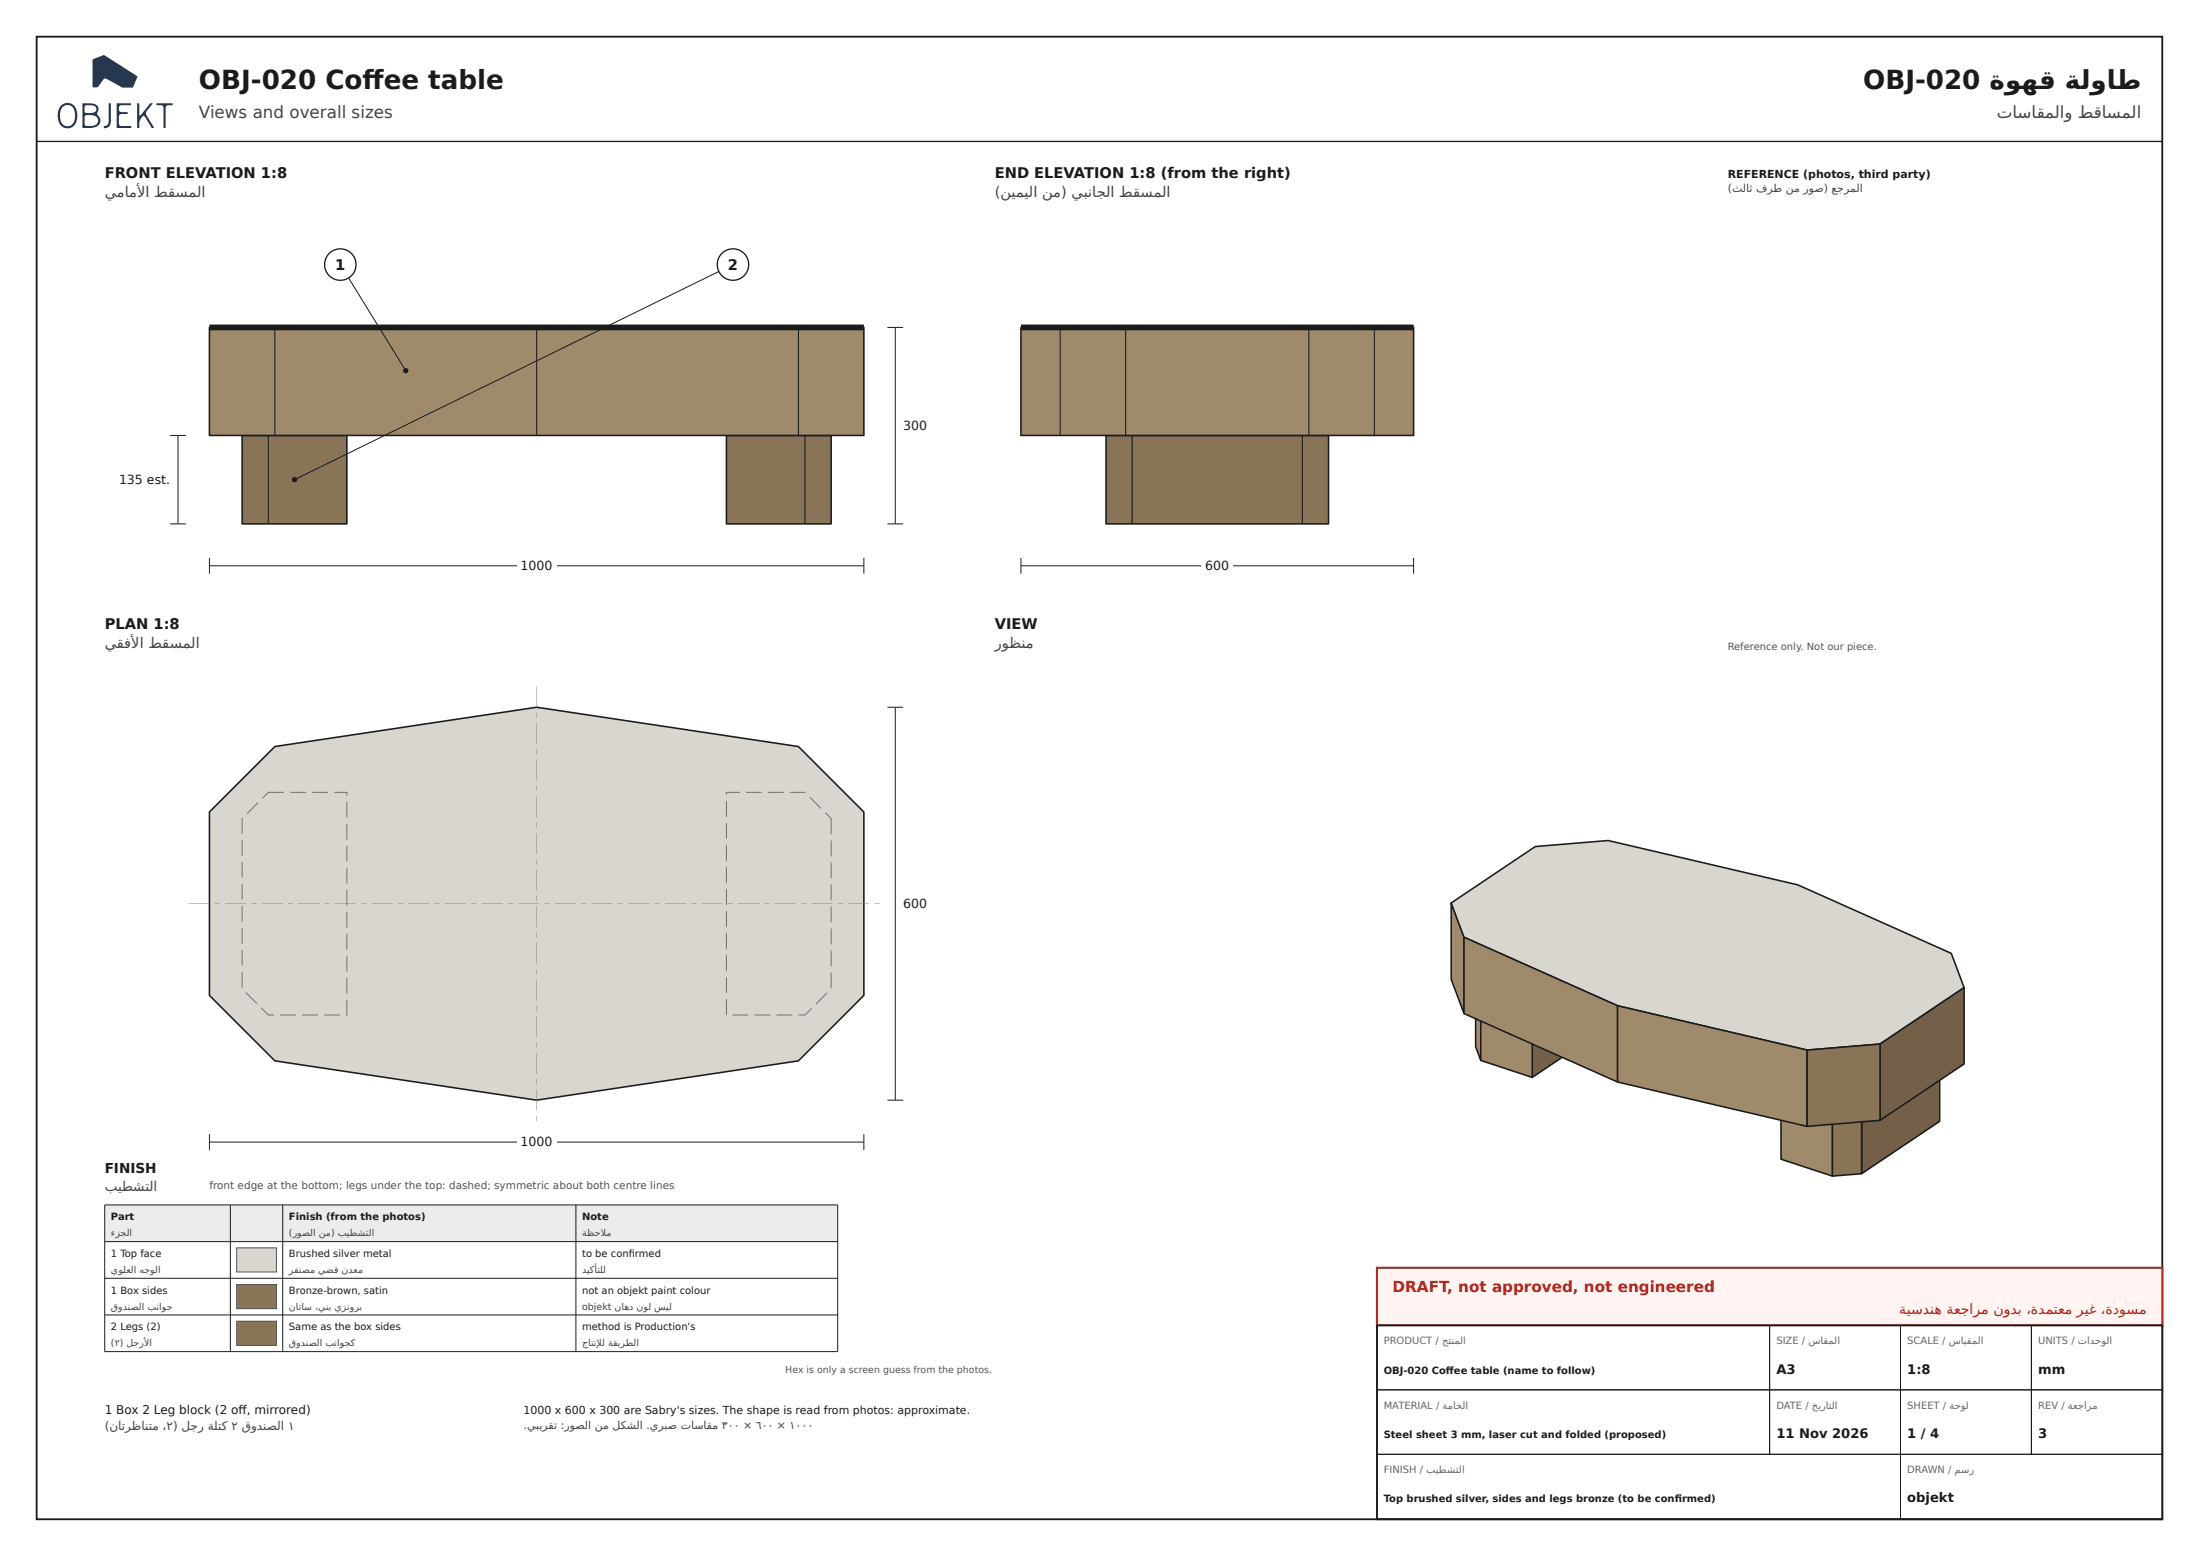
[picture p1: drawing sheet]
<svg xmlns="http://www.w3.org/2000/svg" width="420mm" height="297mm" viewBox="0 0 420 297" stroke-linecap="round" stroke-linejoin="round" font-family="sans-serif">
<path d="M7 7h406v283h-406z" fill="none" stroke="#1b1b1b" stroke-width=".35"/>
<path d="M17.7 11.4l2-.9 .3 .1 6.2 4-.8 2.1h-2l-3.2-1.7-.4 .1-1.1 1.5-.9 .1-.1-.2zM11.8 20.6a2.86 2.86 0 0 0 .3 3.3 1.39 1.39 0 0 0 2.2-1.2 2.12 2.12 0 0 0-1-2.6 1.31 1.31 0 0 0-1.5 .5zM11.5 20.3a1.8 1.8 0 0 1 2-.6 1.8 1.8 0 0 1 1.2 1.7 2.49 2.49 0 0 1-1.3 3 1.82 1.82 0 0 1-2.3-1.6 3.3 3.3 0 0 1 .4-2.5zM16.2 22.1v1.8a2.21 2.21 0 0 0 2.5-.5 1.01 1.01 0 0 0-1-1.4 1.76 1.76 0 0 0-1.5 .1zM16.2 20.2v1.2l.8 .2a1.08 1.08 0 0 0 1.4-.8 .74 .74 0 0 0-.9-.7h-.9zM15.7 19.7a4.2 4.2 0 0 1 2.8 .4 1.4 1.4 0 0 1 0 1.6l.1 .2a1.38 1.38 0 0 1 .5 1.6 1.38 1.38 0 0 1-1.4 .9h-2zM20.8 19.7h.4v3.4a1.16 1.16 0 0 1-1.4 1.4v-.4l.7-.2 .2-.3zM22.3 19.7h2.7v.4h-1.8a.67 .67 0 0 0-.5 .6 .67 .67 0 0 0 .5 .7h1.2v.4h-1.2l-.4 .2v1.8l.4 .3h1.9v.3h-2.8zM26.2 19.7h.4l.1 2.4 2-2.4h.5l-1.1 1.4-.2 .5 1.6 2.8h-.5l-1.3-2-.3-.3-.3 .2-.4 .7-.1 1.4h-.4zM29.9 19.7h3.1v.4h-.9l-.4 .2-.1 4.1h-.4v-4.1l-.5-.2h-.8z" fill-rule="evenodd" fill="#263a5a"/>
<path d="M7 27h406" fill="none" stroke="#1b1b1b" stroke-width=".25"/>
<path d="M46.2 83.1h20v16.9h-20z" fill="#8a7458"/>
<path d="M46.2 83.1h20v16.9h-20z" fill="none" stroke="#1b1b1b" stroke-width=".3"/>
<path d="M51.2 83.1v16.9" fill="none" stroke="#1b1b1b" stroke-width=".2"/>
<path d="M138.7 83.1h20v16.9h-20z" fill="#8a7458"/>
<path d="M138.7 83.1h20v16.9h-20z" fill="none" stroke="#1b1b1b" stroke-width=".3"/>
<path d="M153.7 83.1v16.9" fill="none" stroke="#1b1b1b" stroke-width=".2"/>
<path d="M40 62.5h125v20.6h-125z" fill="#a08a6c"/>
<path d="M40 62.5h125v20.6h-125z" fill="none" stroke="#1b1b1b" stroke-width=".3"/>
<path d="M52.5 62.5v20.6M102.5 62.5v20.6M152.5 62.5v20.6" fill="none" stroke="#1b1b1b" stroke-width=".2"/>
<path d="M40 62.5h125z" fill="none" stroke="#1b1b1b" stroke-width="1.1" stroke-linecap="butt"/>
<path d="M40 108h125M40 106.5v3M165 106.5v3" fill="none" stroke="#1b1b1b" stroke-width=".19"/>
<path d="M98.8 106.2h7.4v3.4h-7.4z" fill="#fff"/>
<path d="M65 50.5l12.5 20.3M169.5 62.5h3M171 62.5v37.5M32.5 100h3M32.5 83.1h3M34 83.1v16.9M169.5 100h3" fill="none" stroke="#1b1b1b" stroke-width=".19"/>
<circle cx="77.5" cy="70.7" r=".5" fill="#1b1b1b"/>
<circle cx="65" cy="50.5" r="3" fill="#fff"/>
<circle cx="65" cy="50.5" r="3" fill="none" stroke="#1b1b1b" stroke-width=".25"/>
<path d="M140 50.5l-83.8 41.1" fill="none" stroke="#1b1b1b" stroke-width=".19"/>
<circle cx="56.2" cy="91.6" r=".5" fill="#1b1b1b"/>
<circle cx="140" cy="50.5" r="3" fill="#fff"/>
<circle cx="140" cy="50.5" r="3" fill="none" stroke="#1b1b1b" stroke-width=".25"/>
<path d="M52.5 142.5l50-7.5 50 7.5 12.5 12.5v35l-12.5 12.5-50 7.5-50-7.5-12.5-12.5v-35z" fill="#d9d6cf"/>
<path d="M52.5 142.5l50-7.5 50 7.5 12.5 12.5v35l-12.5 12.5-50 7.5-50-7.5-12.5-12.5v-35z" fill="none" stroke="#1b1b1b" stroke-width=".3"/>
<g fill="#777">
<path d="M55.4 151.1h3v.2h-3zM59.6 151.1h3v.2h-3zM63.8 151.1l2.5 .1v.6h-.2v-.6h.1v.1h-2.4zM66.1 153h.2v3h-.2zM66.1 157.2h.2v3h-.2zM66.1 161.4h.2v3h-.2zM66.1 165.6h.2v3h-.2zM66.1 169.8h.2v3h-.2zM66.1 174h.2v3h-.2zM66.1 178.2h.2v3h-.2zM66.1 182.4h.2v3h-.2zM66.1 186.6h.2v3h-.2zM66.1 190.8h.2v2.9l-.1 .1h-.1v-.2l.1 .1h-.1zM61.9 193.6h3v.2h-3zM57.7 193.6h3v.2h-3zM53.5 193.6h3v.2h-3zM49.8 192.5l.2-.2 1.3 1.4h-.1v-.1h1.1v.2h-1.1zM46.9 189.5l.1-.1 2.1 2.1-.1 .1zM46.1 185.5h.2v3h-.2zM46.1 181.3h.2v3h-.2zM46.1 177.1h.2v3h-.2zM46.1 172.9h.2v3h-.2zM46.1 168.7h.2v3h-.2zM46.1 164.5h.2v3h-.2zM46.1 160.3h.2v3h-.2zM46.2 156.2l.1-.1 .1 .1h-.2h.1v2.9h-.2zM47.1 155.2l2.1-2.1 .2 .2-2.1 2.1zM50.1 152.3l1.1-1.1 3-.1v.2h-3v-.1l.1 .1-1.1 1.1z"/>
<path d="M158.6 160.4h.2v3h-.2zM158.6 164.6h.2v3h-.2zM158.6 168.8h.2v3h-.2zM158.6 173h.2v3h-.2zM158.6 177.2h.2v3h-.2zM158.6 181.4h.2v3h-.2zM158.6 185.6h.2v3h-.2zM157.9 189.5l.1 .1-2.1 2.1-.1-.1zM152.5 193.6h1.2v.1l1.2-1.3 .2 .2-1.3 1.2h-1.3zM148.3 193.6h3v.2h-3zM144.1 193.6h3v.2h-3zM139.9 193.6h3v.2h-3zM138.6 190.7h.2v3h-.2zM138.6 186.5h.2v3h-.2zM138.6 182.3h.2v3h-.2zM138.6 178.1h.2v3h-.2zM138.6 173.9h.2v3h-.2zM138.6 169.7h.2v3h-.2zM138.6 165.5h.2v3h-.2zM138.6 161.3h.2v3h-.2zM138.6 157.1h.2v3h-.2zM138.6 152.9h.2v3h-.2zM138.7 151.2l2.6-.1v.2h-2.6v-.1h.1v.5h-.2zM142.5 151.1h3v.2h-3zM146.7 151.1h3v.2h-3zM150.9 151.1h2.8l.2 .2-.1 .1-.1-.2v.1h-2.8zM154.8 152.1l2.1 2.1-.2 .2-2.1-2.1zM157.7 155.1l1.1 1.1v3h-.2v-3h.1v.1l-1.1-1.1z"/>
</g>
<g fill="#888">
<path d="M102.4 131h.1v4h-.1zM102.4 136h.1v1h-.1zM102.4 138h.1v4h-.1zM102.4 143h.1v1h-.1zM102.4 145h.1v4h-.1zM102.4 150h.1v1h-.1zM102.4 152h.1v4h-.1zM102.4 157h.1v1h-.1zM102.4 159h.1v4h-.1zM102.4 164h.1v1h-.1zM102.4 166h.1v4h-.1zM102.4 171h.1v1h-.1zM102.4 173h.1v4h-.1zM102.4 178h.1v1h-.1zM102.4 180h.1v4h-.1zM102.4 185h.1v1h-.1zM102.4 187h.1v4h-.1zM102.4 192h.1v1h-.1zM102.4 194h.1v4h-.1zM102.4 199h.1v1h-.1zM102.4 201h.1v4h-.1zM102.4 206h.1v1h-.1zM102.4 208h.1v4h-.1zM102.4 213h.1v1h-.1z"/>
<path d="M36 172.4h4v.1h-4zM41 172.4h1v.1h-1zM43 172.4h4v.1h-4zM48 172.4h1v.1h-1zM50 172.4h4v.1h-4zM55 172.4h1v.1h-1zM57 172.4h4v.1h-4zM62 172.4h1v.1h-1zM64 172.4h4v.1h-4zM69 172.4h1v.1h-1zM71 172.4h4v.1h-4zM76 172.4h1v.1h-1zM78 172.4h4v.1h-4zM83 172.4h1v.1h-1zM85 172.4h4v.1h-4zM90 172.4h1v.1h-1zM92 172.4h4v.1h-4zM97 172.4h1v.1h-1zM99 172.4h4v.1h-4zM104 172.4h1v.1h-1zM106 172.4h4v.1h-4zM111 172.4h1v.1h-1zM113 172.4h4v.1h-4zM118 172.4h1v.1h-1zM120 172.4h4v.1h-4zM125 172.4h1v.1h-1zM127 172.4h4v.1h-4zM132 172.4h1v.1h-1zM134 172.4h4v.1h-4zM139 172.4h1v.1h-1zM141 172.4h4v.1h-4zM146 172.4h1v.1h-1zM148 172.4h4v.1h-4zM153 172.4h1v.1h-1zM155 172.4h4v.1h-4zM160 172.4h1v.1h-1zM162 172.4h4v.1h-4zM167 172.4h1v.1h-1z"/>
</g>
<path d="M40 218h125M40 216.5v3M165 216.5v3" fill="none" stroke="#1b1b1b" stroke-width=".19"/>
<path d="M98.8 216.2h7.4v3.4h-7.4z" fill="#fff"/>
<path d="M169.5 135h3M171 135v75M169.5 210h3" fill="none" stroke="#1b1b1b" stroke-width=".19"/>
<path d="M211.2 83.1h42.5v16.9h-42.5z" fill="#8a7458"/>
<path d="M211.2 83.1h42.5v16.9h-42.5z" fill="none" stroke="#1b1b1b" stroke-width=".3"/>
<path d="M216.2 83.1v16.9M248.7 83.1v16.9" fill="none" stroke="#1b1b1b" stroke-width=".2"/>
<path d="M195 62.5h75v20.6h-75z" fill="#a08a6c"/>
<path d="M195 62.5h75v20.6h-75z" fill="none" stroke="#1b1b1b" stroke-width=".3"/>
<path d="M202.5 62.5v20.6M215 62.5v20.6M250 62.5v20.6M262.5 62.5v20.6" fill="none" stroke="#1b1b1b" stroke-width=".2"/>
<path d="M195 62.5h75z" fill="none" stroke="#1b1b1b" stroke-width="1.1" stroke-linecap="butt"/>
<path d="M195 108h75M195 106.5v3M270 106.5v3" fill="none" stroke="#1b1b1b" stroke-width=".19"/>
<path d="M229.5 106.2h6v3.4h-6z" fill="#fff"/>
<path d="M281.8 187.9l15-10 5.5-.5 9.9 3.3-19.5 13-9.9-3.2z" fill="#d9d6cf"/>
<path d="M281.8 187.9l15-10 5.5-.5 9.9 3.3-19.5 13-9.9-3.2z" fill="none" stroke="#1b1b1b" stroke-width=".3"/>
<path d="M292.7 193.7l19.5-13v11.9l-19.5 13.1z" fill="#746049"/>
<path d="M292.7 193.7l19.5-13v11.9l-19.5 13.1z" fill="none" stroke="#1b1b1b" stroke-width=".3"/>
<path d="M281.8 187.9l1 2.6v11.9l-1-2.6z" fill="#a08a6c"/>
<path d="M281.8 187.9l1 2.6v11.9l-1-2.6z" fill="none" stroke="#1b1b1b" stroke-width=".3"/>
<path d="M282.8 190.5l9.9 3.2v12l-9.9-3.3z" fill="#a08a6c"/>
<path d="M282.8 190.5l9.9 3.2v12l-9.9-3.3z" fill="none" stroke="#1b1b1b" stroke-width=".3"/>
<path d="M340.2 209.3l19.5-13 9.8 3.2 1 2.6-14.9 10-5.6 .5z" fill="#d9d6cf"/>
<path d="M340.2 209.3l19.5-13 9.8 3.2 1 2.6-14.9 10-5.6 .5z" fill="none" stroke="#1b1b1b" stroke-width=".3"/>
<path d="M355.6 212.1l14.9-10v11.9l-14.9 10z" fill="#746049"/>
<path d="M355.6 212.1l14.9-10v11.9l-14.9 10z" fill="none" stroke="#1b1b1b" stroke-width=".3"/>
<path d="M340.2 209.3l9.8 3.3v11.9l-9.8-3.2z" fill="#a08a6c"/>
<path d="M340.2 209.3l9.8 3.3v11.9l-9.8-3.2z" fill="none" stroke="#1b1b1b" stroke-width=".3"/>
<path d="M350 212.6l5.6-.5v11.9l-5.6 .5z" fill="#8a7458"/>
<path d="M350 212.6l5.6-.5v11.9l-5.6 .5z" fill="none" stroke="#1b1b1b" stroke-width=".3"/>
<path d="M277.2 172.4l2.4 6.5v14.6l-2.4-6.6z" fill="#a08a6c"/>
<path d="M277.2 172.4l2.4 6.5v14.6l-2.4-6.6z" fill="none" stroke="#1b1b1b" stroke-width=".3"/>
<path d="M277.2 172.4l16-10.8 14-1.2 36.2 8.5 29.3 13.1 2.4 6.5-16 10.8-13.9 1.1-36.2-8.4-29.4-13.1z" fill="#d9d6cf"/>
<path d="M277.2 172.4l16-10.8 14-1.2 36.2 8.5 29.3 13.1 2.4 6.5-16 10.8-13.9 1.1-36.2-8.4-29.4-13.1z" fill="none" stroke="#1b1b1b" stroke-width=".3"/>
<path d="M279.6 178.9l29.4 13.1v14.5l-29.4-13z" fill="#a08a6c"/>
<path d="M279.6 178.9l29.4 13.1v14.5l-29.4-13z" fill="none" stroke="#1b1b1b" stroke-width=".3"/>
<path d="M359.1 199.3l16-10.8v14.6l-16 10.7z" fill="#746049"/>
<path d="M359.1 199.3l16-10.8v14.6l-16 10.7z" fill="none" stroke="#1b1b1b" stroke-width=".3"/>
<path d="M309 192l36.2 8.4v14.6l-36.2-8.5z" fill="#a08a6c"/>
<path d="M309 192l36.2 8.4v14.6l-36.2-8.5z" fill="none" stroke="#1b1b1b" stroke-width=".3"/>
<path d="M345.2 200.4l13.9-1.1v14.5l-13.9 1.2z" fill="#8a7458"/>
<path d="M345.2 200.4l13.9-1.1v14.5l-13.9 1.2z" fill="none" stroke="#1b1b1b" stroke-width=".3"/>
<path d="M20 230h140v7h-140z" fill="#ececec"/>
<path d="M20 230h140M20 237h140" fill="none" stroke="#1b1b1b" stroke-width=".19"/>
<path d="M45.2 238.2h7.6v4.6h-7.6z" fill="#d9d6cf"/>
<path d="M45.2 238.2h7.6v4.6h-7.6z" fill="none" stroke="#555" stroke-width=".19"/>
<path d="M20 244h140" fill="none" stroke="#1b1b1b" stroke-width=".19"/>
<path d="M45.2 245.2h7.6v4.6h-7.6z" fill="#8a7458"/>
<path d="M45.2 245.2h7.6v4.6h-7.6z" fill="none" stroke="#555" stroke-width=".19"/>
<path d="M20 251h140" fill="none" stroke="#1b1b1b" stroke-width=".19"/>
<path d="M45.2 252.2h7.6v4.6h-7.6z" fill="#8a7458"/>
<path d="M45.2 252.2h7.6v4.6h-7.6z" fill="none" stroke="#555" stroke-width=".19"/>
<path d="M20 230v28h140v-28M44 230v28M54 230v28M110 230v28" fill="none" stroke="#1b1b1b" stroke-width=".19"/>
<path d="M263 242h150v11h-150z" fill="#fff4f2"/>
<path d="M263 242h150v11h-150z" fill="none" stroke="#b3261e" stroke-width=".4"/>
<path d="M263 253h150v37h-150z" fill="#fff"/>
<path d="M263 253h150v37h-150z" fill="none" stroke="#1b1b1b" stroke-width=".35"/>
<path d="M263 253h75v12.3h-75zM338 253h25v12.3h-25zM363 253h25v12.3h-25zM388 253h25v12.3h-25zM263 265.3h75v12.3h-75zM263 277.6h100v12.3h-100zM338 265.3h25v12.3h-25zM363 265.3h25v12.3h-25zM363 277.6h50v12.3h-50zM388 265.3h25v12.3h-25z" fill="none" stroke="#1b1b1b" stroke-width=".19"/>
<g font-size="5" fill="#1b1b1b">
<text x="38" y="17">OBJ-020 Coff ee table</text>
<text x="355.9" y="17">OBJ-020 ةوهق ةلواط</text>
</g>
<g font-size="3.2" fill="#444">
<text x="38" y="22.5">Views and overall sizes</text>
<text x="381.4" y="22.5">تاساقملاو طقاسملا</text>
</g>
<text font-size="2.9" fill="#b3261e" x="266" y="246.7">DRAFT, not approved, not engineered</text>
<g font-size="2.8" fill="#1b1b1b">
<text x="20" y="34">FRONT ELEVATION 1:8</text>
<text x="190" y="34">END ELEVATION 1:8 (from the right)</text>
<text x="64" y="51.5">1</text>
<text x="139" y="51.5">2</text>
<text x="20" y="120">PLAN 1:8</text>
<text x="190" y="120">VIEW</text>
</g>
<g font-size="2.8" fill="#444">
<text x="20" y="37.6">يمامأل ا طقسملا</text>
<text x="190" y="37.6">(نيميلا نم) يبناجلا طقسملا</text>
<text x="20" y="123.6">يقفأل ا طقسملا</text>
<text x="190" y="123.6">روظنم</text>
</g>
<text font-size="2.7" fill="#b3261e" x="362.8" y="250.8">ةيسدنه ةعجارم نودب ،ةدمتعم ريغ ،ةدوسم</text>
<text font-size="2.6" fill="#1b1b1b" x="20" y="224">FINISH</text>
<text font-size="2.6" fill="#444" x="20" y="227.4">بيطشتلا</text>
<g font-size="2.5" fill="#1b1b1b">
<text x="339.3" y="262.2">A3</text>
<text x="364.3" y="262.2">1:8</text>
<text x="389.3" y="262.2">mm</text>
<text x="339.3" y="274.5">11 Nov 2026</text>
<text x="364.3" y="274.5">1 / 4</text>
<text x="389.3" y="274.5">3</text>
<text x="364.3" y="286.8">objekt</text>
</g>
<g font-size="2.4" fill="#1b1b1b">
<text x="172.5" y="82.1">300</text>
<text x="22.7" y="92.4">135 est.</text>
<text x="99.4" y="108.8">1000</text>
<text x="230.2" y="108.8">600</text>
<text x="172.5" y="173.3">600</text>
<text x="99.4" y="218.8">1000</text>
</g>
<text font-size="2.3" fill="#1b1b1b" x="20" y="270">1 Box 2 Leg block (2 off , mirrored)</text>
<text font-size="2.3" fill="#444" x="20" y="273">(ناترظانتم ،٢) لجر ةلتك ٢ قودنصلا ١</text>
<g font-size="2.1" fill="#1b1b1b">
<text x="330" y="34">REFERENCE (photos, third party)</text>
<text x="100" y="270">1000 x 600 x 300 are Sabry's sizes. The shape is read from photos: approximate.</text>
</g>
<g font-size="2.1" fill="#444">
<text x="330" y="36.7">(ثلاث فرط نم روص) عجرملا</text>
<text x="100" y="272.7">.يبيرقت :روصلا نم لكشلا .يربص تاساقم ٣٠٠ × ٦٠٠ × ١٠٠٠</text>
</g>
<text font-size="2" fill="#555" x="40" y="227">front edge at the bottom; legs under the top: dashed; symmetric about both centre lines</text>
<text font-size="1.9" fill="#555" x="330" y="124">Reference only. Not our piece.</text>
<g font-size="1.9" fill="#1b1b1b">
<text x="21.2" y="232.9">Part</text>
<text x="55.2" y="232.9">Finish (from the photos)</text>
<text x="111.2" y="232.9">Note</text>
<text x="21.2" y="239.9">1 Top face</text>
<text x="55.2" y="239.9">Brushed silver metal</text>
<text x="111.2" y="239.9">to be confi rmed</text>
<text x="21.2" y="246.9">1 Box sides</text>
<text x="55.2" y="246.9">Bronze-brown, satin</text>
<text x="111.2" y="246.9">not an objekt paint colour</text>
<text x="21.2" y="253.9">2 Legs (2)</text>
<text x="55.2" y="253.9">Same as the box sides</text>
<text x="111.2" y="253.9">method is Production's</text>
<text x="264.3" y="262.2">OBJ-020 Coff ee table (name to follow)</text>
<text x="264.3" y="274.5">Steel sheet 3 mm, laser cut and folded (proposed)</text>
<text x="264.3" y="286.8">Top brushed silver, sides and legs bronze (to be confi rmed)</text>
</g>
<g font-size="1.9" fill="#666">
<text x="264.3" y="256.6">PRODUCT / جتنملا</text>
<text x="339.3" y="256.6">SIZE / ساقملا</text>
<text x="364.3" y="256.6">SCALE / سايقملا</text>
<text x="389.3" y="256.6">UNITS / تادحولا</text>
<text x="264.3" y="268.9">MATERIAL / ةماخلا</text>
<text x="339.3" y="268.9">DATE / خيراتلا</text>
<text x="364.3" y="268.9">SHEET / ةحول</text>
<text x="389.3" y="268.9">REV / ةعجارم</text>
<text x="264.3" y="281.2">FINISH / بيطشتلا</text>
<text x="364.3" y="281.2">DRAWN / مسر</text>
</g>
<g font-size="1.8" fill="#444">
<text x="21.2" y="236">ءزجلا</text>
<text x="55.2" y="236">(روصلا نم) بيطشتلا</text>
<text x="111.2" y="236">ةظحال م</text>
<text x="21.2" y="243">يولعلا هجولا</text>
<text x="55.2" y="243">رفنصم يضف ندعم</text>
<text x="111.2" y="243">ديكأتلل</text>
<text x="21.2" y="250">قودنصلا بناوج</text>
<text x="55.2" y="250">ناتاس ،ينب يزنورب</text>
<text x="111.2" y="250">objekt ناهد نول سيل</text>
<text x="21.2" y="257">(٢) لجرأل ا</text>
<text x="55.2" y="257">قودنصلا بناوجك</text>
<text x="111.2" y="257">جاتنإل ل ةقيرطلا</text>
</g>
<text font-size="1.8" fill="#555" x="150" y="262">Hex is only a screen guess from the photos.</text>
</svg>
